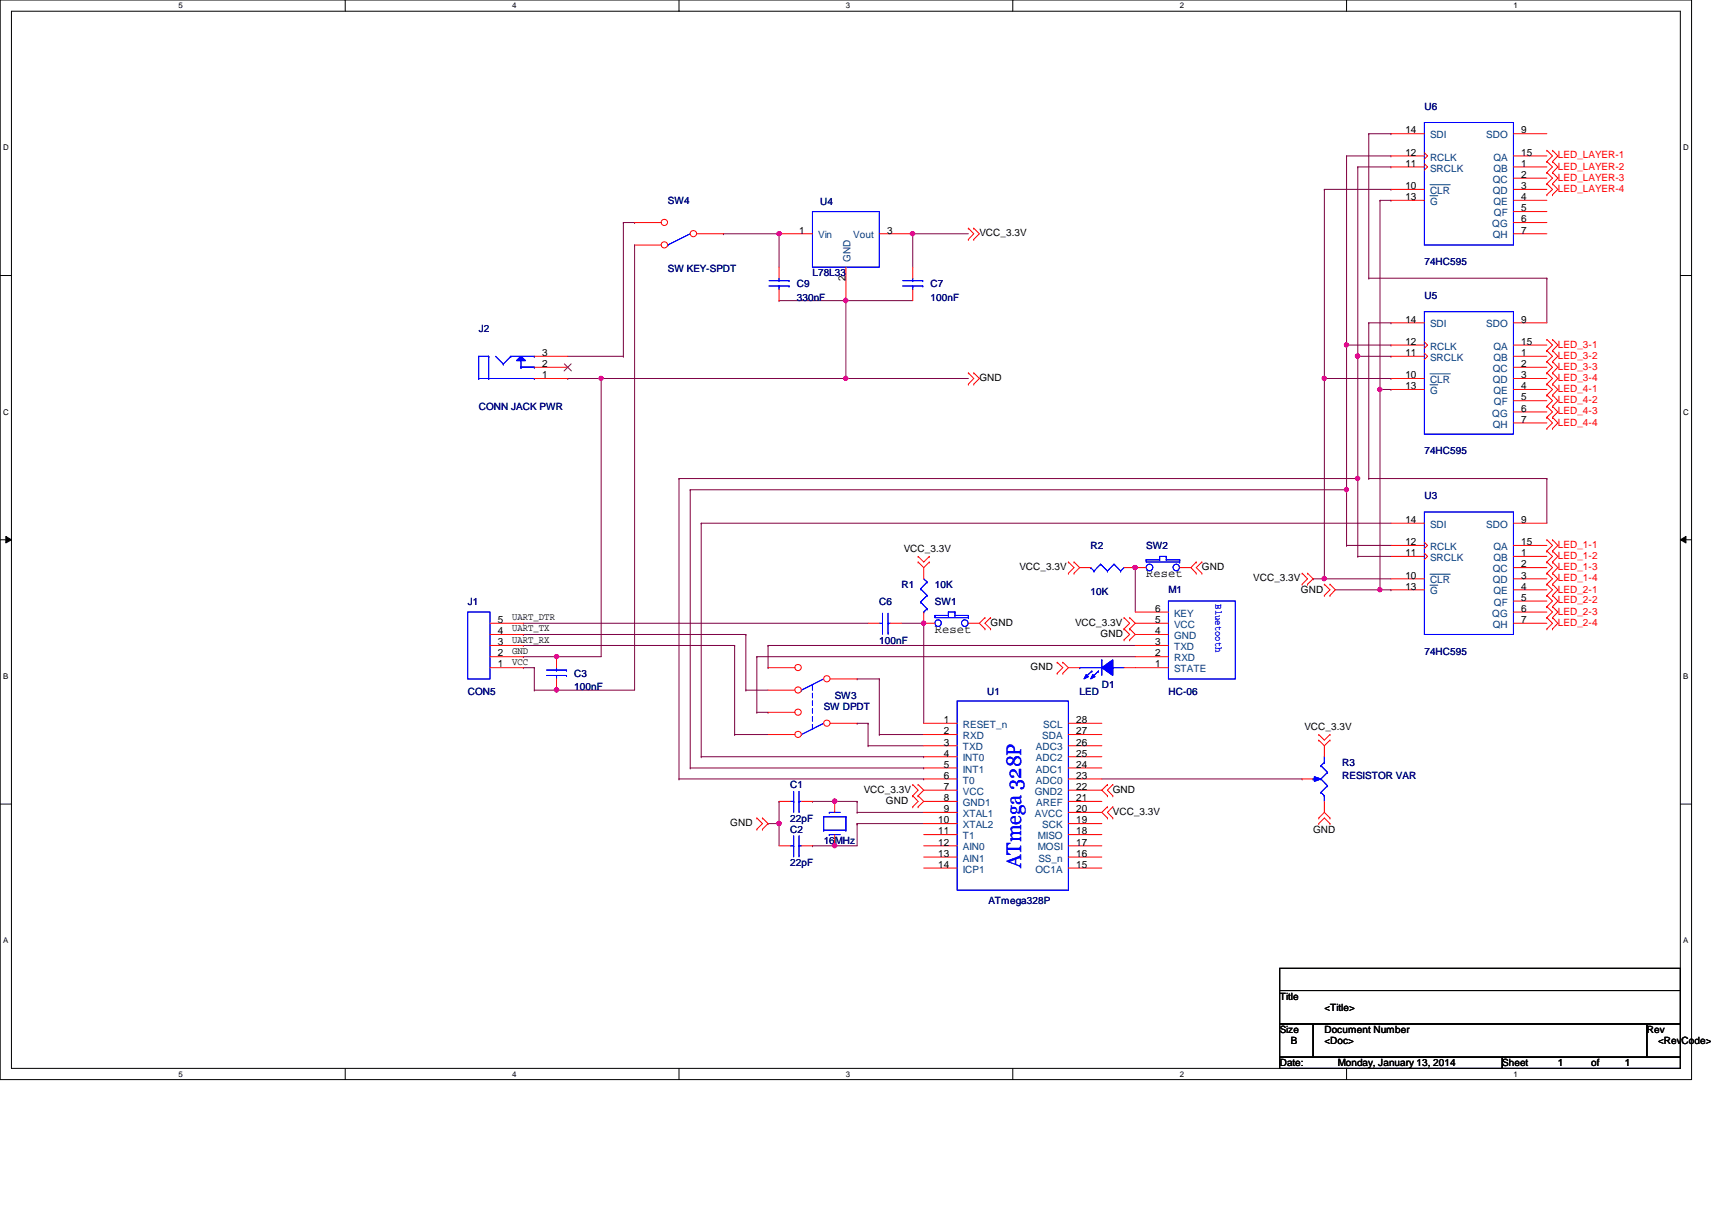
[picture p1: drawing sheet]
<svg xmlns="http://www.w3.org/2000/svg" width="297mm" height="210mm" viewBox="0 0 297 210" stroke-linecap="round" stroke-linejoin="round" font-family="sans-serif">
<path d="M0 0h293.5v187.3h-293.5zM2 1.9h289.5v183.4h-289.5z" fill="none" stroke="#000" stroke-width=".17"/>
<g fill="#fff">
<path d="M30.9 .2h.8v1.5h-.8z"/>
<path d="M30.9 185.5h.8v1.6h-.8z"/>
</g>
<path d="M59.9 0v1.9M59.9 185.3v2" fill="none" stroke="#000" stroke-width=".17"/>
<g fill="#fff">
<path d="M88.9 .2h.7v1.5h-.7z"/>
<path d="M88.9 185.5h.7v1.6h-.7z"/>
</g>
<path d="M117.8 0v1.9M117.8 185.3v2" fill="none" stroke="#000" stroke-width=".17"/>
<g fill="#fff">
<path d="M146.8 .2h.7v1.5h-.7z"/>
<path d="M146.8 185.5h.7v1.6h-.7z"/>
</g>
<path d="M175.7 0v1.9M175.7 185.3v2" fill="none" stroke="#000" stroke-width=".17"/>
<g fill="#fff">
<path d="M204.7 .2h.7v1.5h-.7z"/>
<path d="M204.7 185.5h.7v1.6h-.7z"/>
</g>
<path d="M233.6 0v1.9M233.6 185.3v2" fill="none" stroke="#000" stroke-width=".17"/>
<g fill="#fff">
<path d="M262.6 .2h.8v1.5h-.8z"/>
<path d="M262.6 185.5h.8v1.6h-.8z"/>
<path d="M.5 24.8h1v1.6h-1z"/>
<path d="M292.1 24.8h.9v1.6h-.9z"/>
<path d="M.5 70.7h1v1.5h-1z"/>
<path d="M292.1 70.7h.9v1.5h-.9z"/>
</g>
<path d="M0 47.8h2M291.5 47.8h2" fill="none" stroke="#000" stroke-width=".17"/>
<g fill="#fff">
<path d="M.5 116.5h.9v1.6h-.9z"/>
<path d="M292.1 116.5h.8v1.6h-.8z"/>
</g>
<path d="M0 93.6h2M1 93l1 .6-1 .6zM291.5 93.6l1-.6v1.2zM291.5 93.6h2" fill="none" stroke="#000" stroke-width=".17"/>
<path d="M1 93l1 .6-1 .6zM291.5 93.6l1-.6v1.2z" fill="#000"/>
<g fill="#fff">
<path d="M.5 162.4h.9v1.5h-.9z"/>
<path d="M292.1 162.4h.8v1.5h-.8z"/>
</g>
<path d="M0 139.5h2M291.5 139.5h2" fill="none" stroke="#000" stroke-width=".17"/>
<path d="M148.7 139h.1M148.7 139v1.9M135.2 142.9h.1M135.2 142.9v3.8M148.7 140.9h.1M148.7 140.9h11.6" fill="none" stroke="#800040" stroke-width=".17"/>
<circle cx="135.2" cy="142.8" r=".37" fill="#f0f"/>
<circle cx="135.2" cy="142.8" r=".37" fill="none" stroke="#f0f" stroke-width=".17"/>
<path d="M144.8 146.7h.1M144.8 146.7h3.9" fill="none" stroke="#800040" stroke-width=".17"/>
<circle cx="144.8" cy="146.7" r=".37" fill="#f0f"/>
<circle cx="144.8" cy="146.7" r=".37" fill="none" stroke="#f0f" stroke-width=".17"/>
<path d="M144.8 139h.1M144.8 139h3.9M133.3 142.9h.1M133.3 142.9h1.9M141 146.7h.1M141 146.7h3.8M148.7 142.9h.1M148.7 142.9h11.6M148.7 142.9v3.8" fill="none" stroke="#800040" stroke-width=".17"/>
<circle cx="144.8" cy="139" r=".38" fill="#f0f"/>
<circle cx="144.8" cy="139" r=".38" fill="none" stroke="#f0f" stroke-width=".17"/>
<path d="M125.5 40.6h.1M125.5 40.6h9.7M160.3 108.1h.1M160.3 108.1v17.4M135.2 139h.1M135.2 139v3.9M141 139h.1M141 139h3.8" fill="none" stroke="#800040" stroke-width=".17"/>
<circle cx="160.2" cy="108.1" r=".37" fill="#f0f"/>
<circle cx="160.2" cy="108.1" r=".37" fill="none" stroke="#f0f" stroke-width=".17"/>
<path d="M146.8 65.7h.1M146.8 65.7h21.2" fill="none" stroke="#800040" stroke-width=".17"/>
<circle cx="146.7" cy="65.6" r=".37" fill="#f0f"/>
<circle cx="146.7" cy="65.6" r=".37" fill="none" stroke="#f0f" stroke-width=".17"/>
<path d="M104.3 65.7h.1M104.3 65.7v48.2" fill="none" stroke="#800040" stroke-width=".17"/>
<circle cx="104.3" cy="65.6" r=".37" fill="#f0f"/>
<circle cx="104.3" cy="65.6" r=".37" fill="none" stroke="#f0f" stroke-width=".17"/>
<path d="M90.8 115.8h.1M90.8 115.8h1.9M92.7 115.8h.1M92.7 115.8v3.9M96.6 113.9h.1M96.6 113.9h7.7" fill="none" stroke="#800040" stroke-width=".17"/>
<circle cx="96.6" cy="113.9" r=".37" fill="#f0f"/>
<circle cx="96.6" cy="113.9" r=".37" fill="none" stroke="#f0f" stroke-width=".17"/>
<path d="M135.2 40.6h.1M135.2 40.6v5.8M92.7 119.7h.1M92.7 119.7h3.9M150.6 129.4h.1M150.6 129.4h9.7M152.6 127.4h.1M152.6 127.4h7.7" fill="none" stroke="#800040" stroke-width=".17"/>
<circle cx="135.2" cy="40.5" r=".37" fill="#f0f"/>
<circle cx="135.2" cy="40.5" r=".37" fill="none" stroke="#f0f" stroke-width=".17"/>
<path d="M146.8 52.2h.1M146.8 52.2h11.6" fill="none" stroke="#800040" stroke-width=".17"/>
<circle cx="146.7" cy="52.1" r=".38" fill="#f0f"/>
<circle cx="146.7" cy="52.1" r=".38" fill="none" stroke="#f0f" stroke-width=".17"/>
<path d="M158.4 40.6h.1M158.4 40.6v5.8" fill="none" stroke="#800040" stroke-width=".17"/>
<circle cx="158.3" cy="40.5" r=".37" fill="#f0f"/>
<circle cx="158.3" cy="40.5" r=".37" fill="none" stroke="#f0f" stroke-width=".17"/>
<g fill="none" stroke="#800040" stroke-width=".17">
<path d="M110.1 42.5h.1M110.1 42.5v77.2h-13.5M135.2 52.2h.1M135.2 52.2h11.6v13.5M158.4 40.6h.1M158.4 40.6h9.6M98.5 65.7h.1M98.5 65.7h48.3M104.3 65.7h.1M146.8 65.7h.1M90.8 113.9h.1M90.8 112h.1"/>
<path d="M90.8 110.1h.1M90.8 108.1h.1M90.8 113.9h5.8M90.8 112h36.7M90.8 110.1h38.6M90.8 108.1h59.8M96.6 119.7h.1M156.4 108.1h3.9M160.3 108.1h.1"/>
</g>
<circle cx="96.6" cy="119.7" r=".38" fill="#f0f"/>
<circle cx="96.6" cy="119.7" r=".38" fill="none" stroke="#f0f" stroke-width=".17"/>
<path d="M235.6 83h.1M235.6 83v13.5" fill="none" stroke="#800040" stroke-width=".17"/>
<circle cx="235.5" cy="83" r=".37" fill="#f0f"/>
<circle cx="235.5" cy="83" r=".37" fill="none" stroke="#f0f" stroke-width=".17"/>
<g fill="none" stroke="#800040" stroke-width=".17">
<path d="M233.6 27.1h.1M233.6 27.1v32.8h7.7M233.6 27.1h7.7M235.6 29h.1M235.6 29v32.8h5.7M235.6 29h5.7M237.5 23.2h.1M237.5 23.2v25.1M237.5 23.2h3.8M241.3 29h.1M241.3 27.1h.1M241.3 23.2h.1"/>
<path d="M237.5 56h.1M237.5 48.3h.1M237.5 56v27M237.5 56h3.8M237.5 48.3h30.9M241.3 59.9h.1M241.3 56h.1M268.4 48.3h.1M268.4 48.3v7.7M241.3 61.8h.1M119.8 85h.1M119.8 85h113.8"/>
<path d="M233.6 85h.1M233.6 85v9.6M237.5 83h.1M237.5 83h30.9M268.4 83h.1M268.4 83v7.8M231.7 102.3h7.7M239.4 102.3h.1"/>
</g>
<circle cx="233.6" cy="84.9" r=".37" fill="#f0f"/>
<circle cx="233.6" cy="84.9" r=".37" fill="none" stroke="#f0f" stroke-width=".17"/>
<path d="M233.6 59.9h.1M233.6 59.9v25.1" fill="none" stroke="#800040" stroke-width=".17"/>
<circle cx="233.6" cy="59.8" r=".37" fill="#f0f"/>
<circle cx="233.6" cy="59.8" r=".37" fill="none" stroke="#f0f" stroke-width=".17"/>
<path d="M239.4 67.6h.1M239.4 67.6v34.7" fill="none" stroke="#800040" stroke-width=".17"/>
<circle cx="239.4" cy="102.3" r=".37" fill="#f0f"/>
<circle cx="239.4" cy="102.3" r=".37" fill="none" stroke="#f0f" stroke-width=".17"/>
<circle cx="239.4" cy="67.6" r=".38" fill="#f0f"/>
<circle cx="239.4" cy="67.6" r=".38" fill="none" stroke="#f0f" stroke-width=".17"/>
<path d="M239.4 34.8h.1M239.4 34.8v32.8h1.9M239.4 34.8h1.9M241.3 34.8h.1M235.6 61.8h.1M235.6 61.8v21.2h-117.8M241.3 67.6h.1M117.8 83h.1M239.4 102.3h1.9M241.3 102.3h.1" fill="none" stroke="#800040" stroke-width=".17"/>
<circle cx="235.5" cy="61.8" r=".38" fill="#f0f"/>
<circle cx="235.5" cy="61.8" r=".38" fill="none" stroke="#f0f" stroke-width=".17"/>
<path d="M229.8 65.7h.1M229.8 65.7v34.7M229.8 100.4h.1M229.8 100.4h11.5" fill="none" stroke="#800040" stroke-width=".17"/>
<circle cx="229.7" cy="100.4" r=".38" fill="#f0f"/>
<circle cx="229.7" cy="100.4" r=".38" fill="none" stroke="#f0f" stroke-width=".17"/>
<circle cx="229.8" cy="65.6" r=".37" fill="#f0f"/>
<circle cx="229.8" cy="65.6" r=".37" fill="none" stroke="#f0f" stroke-width=".17"/>
<g fill="none" stroke="#800040" stroke-width=".17">
<path d="M229.8 32.9h.1M229.8 32.9v32.8h11.5M229.8 32.9h11.5M241.3 32.9h.1M241.3 65.7h.1M121.7 90.8h.1M121.7 90.8h119.6M197 98.5h.1M197 98.5v7.7M233.6 94.6h.1M233.6 94.6h7.7M235.6 96.5h.1"/>
<path d="M235.6 96.5h5.7M227.8 100.4h.1M227.8 100.4h2"/>
</g>
<circle cx="196.9" cy="98.4" r=".37" fill="#f0f"/>
<circle cx="196.9" cy="98.4" r=".37" fill="none" stroke="#f0f" stroke-width=".17"/>
<g fill="none" stroke="#800040" stroke-width=".17">
<path d="M108.2 38.6h.1M108.2 38.6v23.2M108.2 38.6h1.9M110.1 38.6h.1M98.5 61.8h9.7M108.2 61.8h.1M117.8 83v52.1M119.8 85v48.2M121.7 90.8v40.5M127.5 112h.1M127.5 112v15.4M129.4 110.1h.1"/>
<path d="M129.4 119.7h.1M129.4 110.1v9.6M129.4 119.7h3.9M131.3 113.9h.1M131.3 113.9h65.7M131.3 113.9v9.7M133.3 112h.1M133.3 115.8h.1M133.3 112h63.7M133.3 112v3.8M148.7 117.8h.1M148.7 117.8h3.9"/>
<path d="M152.6 117.8h.1M152.6 117.8v9.6M117.8 135.1h.1M117.8 135.1h42.5M119.8 133.2h.1M119.8 133.2h40.5M121.7 131.3h.1M121.7 131.3h38.6M127.5 127.4h.1M127.5 127.4h5.8M131.3 123.6h.1M131.3 123.6h2"/>
<path d="M133.3 123.6h.1M148.7 125.5h.1M148.7 125.5h1.9M150.6 125.5h.1M150.6 125.5v3.9M160.3 131.3h.1M160.3 133.2h.1M160.3 135.1h.1M191.2 135.1h34.7M225.9 135.1h.1"/>
</g>
<g fill="none" stroke="#f00" stroke-width=".17">
<path d="M168 39.6h.1M168 39.6l.9 1-.9 .9M168.9 39.6h.1M168.9 39.6l1 1-1 .9M268.4 33.8h.1M268.4 31.9h.1M268.4 29.9h.1M268.4 28h.1M268.4 26.1h.1M268.4 31.9l1 1-1 .9M268.4 29.9l1 1-1 1M268.4 28l1 1-1 .9"/>
<path d="M268.4 26.1l1 1-1 .9M269.4 33.8h.1M269.4 31.9h.1M269.4 29.9h.1M269.4 28h.1M269.4 26.1h.1M269.4 31.9l.9 1-.9 .9M269.4 29.9l.9 1-.9 1M269.4 28l.9 1-.9 .9M269.4 26.1l.9 1-.9 .9M158.4 46.4v1.9M158.4 50.2v2"/>
<path d="M168 41.5h.1M168.9 41.5h.1M241.3 56h5.8M241.3 59.9h5.8M247.1 59.3l.6 .6-.6 .5M262.6 56h5.8M262.6 59.9h5.8M268.4 58.9h.1M268.4 58.9l1 1-1 .9M269.4 58.9h.1M269.4 58.9l.9 1-.9 .9M168 66.6h.1"/>
<path d="M168 64.7h.1M168 64.7l.9 1-.9 .9M168.9 66.6h.1M168.9 64.7h.1M168.9 64.7l1 1-1 .9M241.3 65.7h5.8M241.3 67.6h5.8M241.3 61.8h5.8M247.1 61.3l.6 .5-.6 .6M262.6 65.7h5.8M262.6 67.6h5.8M262.6 61.8h5.8"/>
<path d="M262.6 63.7h5.8M262.6 69.5h5.8M262.6 71.5h5.8M262.6 73.4h5.8M268.4 74.3h.1M268.4 72.4h.1M268.4 70.5h.1M268.4 68.5h.1M268.4 66.6h.1M268.4 64.7h.1M268.4 62.7h.1M268.4 60.8h.1"/>
<path d="M268.4 62.7l1 1-1 1M268.4 72.4l1 1-1 .9M268.4 70.5l1 1-1 .9M268.4 68.5l1 1-1 1M268.4 66.6l1 1-1 .9M268.4 64.7l1 1-1 .9M268.4 60.8l1 1-1 .9M269.4 74.3h.1M269.4 72.4h.1M269.4 70.5h.1M269.4 68.5h.1M269.4 66.6h.1"/>
<path d="M269.4 64.7h.1M269.4 62.7h.1M269.4 60.8h.1M269.4 72.4l.9 1-.9 .9M269.4 70.5l.9 1-.9 .9M269.4 68.5l.9 1-.9 1M269.4 66.6l.9 1-.9 .9M269.4 64.7l.9 1-.9 .9M269.4 62.7l.9 1-.9 1M269.4 60.8l.9 1-.9 .9M159.3 97.5h.1M159.3 96.5h.1"/>
<path d="M159.3 97.5l1 1 .9-1M159.3 96.5l1 1 .9-1M161.2 97.5h.1M161.2 96.5h.1M185.4 97.5h.1M185.4 99.4h.1M185.4 97.5l.9 1-.9 .9M186.3 99.4h.1M186.3 97.5h.1M186.3 97.5l1 1-1 .9M207.6 97.5h.1M207.6 99.4h.1"/>
<path d="M207.6 97.5l-1 1 1 .9M208.5 99.4h.1M208.5 97.5h.1M208.5 97.5l-.9 1 .9 .9M225.9 99.4h.1M225.9 99.4l1 1-1 .9M226.9 99.4h.1M226.9 99.4l.9 1-.9 .9M241.3 90.8h5.8M241.3 96.5h5.8M241.3 94.6h5.8M247.1 96l.6 .5-.6 .6"/>
<path d="M247.1 94.1l.6 .5-.6 .6M262.6 90.8h5.8M262.6 96.5h5.8M262.6 94.6h5.8M262.6 98.5h5.8M268.4 95.6h.1M268.4 93.6h.1M268.4 97.5h.1M268.4 99.4h.1M268.4 93.6l1 1-1 1M268.4 95.6l1 .9-1 1M268.4 97.5l1 1-1 .9"/>
<path d="M268.4 99.4l1 1-1 .9M269.4 95.6h.1M269.4 93.6h.1M269.4 97.5h.1M269.4 99.4h.1M269.4 93.6l.9 1-.9 1M269.4 95.6l.9 .9-.9 1M269.4 97.5l.9 1-.9 .9M269.4 99.4l.9 1-.9 .9M160.3 108.1h1.9M168 108.1h1.9M169.9 108.1l1 1"/>
<path d="M170.9 107.1h.1M170.9 109.1h.1M170.9 107.1l-1 1M171.9 109.1h.1M171.9 107.1h.1M171.9 107.1l-1 1 1 1M183.4 114.9h.1M183.4 116.8h.1M183.4 114.9l1 .9-1 1M184.4 116.8h.1M184.4 114.9h.1M184.4 114.9l1 .9-1 1"/>
<path d="M195 109.1h.1M195 111h.1M195 107.1h.1M195 109.1l1 1-1 .9M195 107.1l1 1-1 1M196 111h.1M196 109.1h.1M196 107.1h.1M196 109.1l1 1-1 .9M196 107.1l1 1-1 1M225.9 101.3h.1M226.9 101.3h.1"/>
<path d="M229.8 101.3h.1M229.8 103.3h.1M229.8 101.3l1 1-1 1M230.8 103.3h.1M230.8 101.3h.1M230.8 101.3l.9 1-.9 1M241.3 100.4h5.8M241.3 102.3h5.8M262.6 100.4h5.8M262.6 102.3h5.8M262.6 104.3h5.8M262.6 106.2h5.8"/>
<path d="M262.6 108.1h5.8M268.4 101.3h.1M268.4 103.3h.1M268.4 105.2h.1M268.4 107.1h.1M268.4 109.1h.1M268.4 101.3l1 1-1 1M268.4 103.3l1 1-1 .9M268.4 105.2l1 1-1 .9M268.4 107.1l1 1-1 1M269.4 101.3h.1M269.4 103.3h.1"/>
<path d="M269.4 105.2h.1M269.4 107.1h.1M269.4 109.1h.1M269.4 101.3l.9 1-.9 1M269.4 103.3l.9 1-.9 .9M269.4 105.2l.9 1-.9 .9M269.4 107.1l.9 1-.9 1M158.4 138h.1M158.4 140h.1M158.4 136.1h.1M158.4 138l.9 1-.9 1M158.4 136.1l.9 1-.9 .9"/>
<path d="M159.3 140h.1M159.3 138h.1M159.3 136.1h.1M159.3 138l1 1-1 1M159.3 136.1l1 1-1 .9M192.1 136.1h.1M192.1 138h.1M192.1 140h.1M192.1 136.1l-.9 1 .9 .9M192.1 140l-.9 .9 .9 1M193.1 138h.1M193.1 136.1h.1"/>
<path d="M193.1 140h.1M193.1 136.1l-1 1 1 .9M193.1 140l-1 .9 1 1M228.8 128.4h.1M228.8 127.4h.1M228.8 128.4l1 1 1-1M228.8 127.4l1 1 1-1M230.8 128.4h.1M230.8 127.4h.1M131.3 141.9h.1M131.3 143.8h.1M131.3 141.9l1 1-1 .9"/>
<path d="M132.3 143.8h.1M132.3 141.9h.1M132.3 141.9l1 1-1 .9M192.1 141.9h.1M193.1 141.9h.1M228.8 141.9h.1M228.8 142.9h.1M228.8 141.9l1-1 1 1M228.8 142.9l1-1 1 1M230.8 141.9h.1M230.8 142.9h.1"/>
</g>
<path d="M222 168h69.5v3.8h-69.5zM222 171.8h69.5v5.8h-69.5zM222 177.6h5.8v5.8h-5.8zM227.8 177.6h57.9v5.8h-57.9zM285.7 177.6h5.8v5.8h-5.8zM222 183.4h38.6v1.9h-38.6zM260.6 183.4h30.9v1.9h-30.9z" fill="none" stroke="#000" stroke-width=".17"/>
<g fill="none" stroke="#00f" stroke-width=".17">
<path d="M156.6 49.6h3.5M156.6 48.7h3.5M158.4 48.7h.1M158.4 49.6h.1M158.4 48.3v.4M158.4 49.6v.6M160.1 49.6h.1M160.1 48.7h.1M247.1 54.1h15.5v21.2h-15.5zM247.1 88.8h15.5v21.3h-15.5zM162.2 106.8h.1M162.2 106.8v.3h5.8"/>
<path d="M162.2 106.8h2.3M164.5 106.2h.1M164.5 106.8h.1M164.5 106.2h1.2M164.5 106.2v.6M165.7 106.8h.1M165.7 106.2h.1M165.7 106.8h2.3M165.7 106.2v.6M168 107.1h.1M168 106.8h.1M168 106.8v.3"/>
<path d="M187.3 115.8h.1M187.3 115.8h3.9M191.2 114.5h.1M191.2 114.5v2.7M193.1 115.8h.1M193.1 115.8h1.9"/>
<circle cx="162.8" cy="108.1" r=".56"/>
<circle cx="167.4" cy="108.1" r=".57"/>
</g>
<path d="M248.1 64.9h3.5M248.1 66.8h1.4M248.1 99.6h3.5M248.1 101.5h1.4" fill="none" stroke="#004080" stroke-width=".17"/>
<path d="M191.2 115.8l1.9-1.3v2.7z" fill-rule="evenodd" fill="#00f"/>
<path d="M191.2 115.8l1.9-1.3v2.7z" fill="none" stroke="#00f" stroke-width=".17"/>
<path d="M188.5 117l.3 .4-.7 .4z" fill-rule="evenodd" fill="#00f"/>
<path d="M188.5 117l.3 .4-.7 .4z" fill="none" stroke="#00f" stroke-width=".17"/>
<path d="M189.6 117l.4 .4-.8 .4z" fill-rule="evenodd" fill="#00f"/>
<path d="M187.3 115.8h.1M187.3 115.8h3.9M189.4 116.4h.1M189.4 116.4l-1.1 1.2M189.6 117l.4 .4-.8 .4zM190.6 116.4h.1M190.6 116.4l-1.2 1.2M191.2 114.5h.1M191.2 114.5v2.7M193.1 115.8h.1M193.1 115.8h1.9" fill="none" stroke="#00f" stroke-width=".17"/>
<path d="M191.2 115.8l1.9-1.3v2.7z" fill-rule="evenodd" fill="#00f"/>
<path d="M191.2 115.8l1.9-1.3v2.7z" fill="none" stroke="#00f" stroke-width=".17"/>
<path d="M188.5 117l.3 .4-.7 .4z" fill-rule="evenodd" fill="#00f"/>
<path d="M188.5 117l.3 .4-.7 .4z" fill="none" stroke="#00f" stroke-width=".17"/>
<path d="M189.6 117l.4 .4-.8 .4z" fill-rule="evenodd" fill="#00f"/>
<g fill="none" stroke="#00f" stroke-width=".17">
<path d="M189.2 98.5h.1M189.2 98.5l.6 .6M189.8 99.1h.1M191 97.9h.1M191 97.9l1.1 1.2M191 97.9l-1.2 1.2M192.1 99.1h.1M193.3 97.9h.1M193.3 97.9l1.1 1.2M193.3 97.9l-1.2 1.2M194.4 99.1h.1M195 98.5l-.6 .6"/>
<path d="M139.1 119.7h.1M141 118.9h.1M141 118.9v.8M142.9 117.8l-3.8 1.9M189.4 116.4h.1M189.4 116.4l-1.1 1.2M189.6 117l.4 .4-.8 .4zM190.6 116.4h.1M190.6 116.4l-1.2 1.2M139.1 127.4h.1M141 125.7h.1M141 124.3h.1"/>
<path d="M141 123h.1M141 121.6h.1M141 120.3h.1M141 120.3v.8M141 121.6v.8M141 123v.7M141 124.3v.8M141 125.7v.7M142.9 125.5l-3.8 1.9"/>
</g>
<path d="M187.3 98.5h1.9M195 98.5h2M185.4 115.8h1.9M195 115.8h2" fill="none" stroke="#f00" stroke-width=".17"/>
<circle cx="143.5" cy="125.4" r=".55" fill="#fff"/>
<g fill="none" stroke="#f00" stroke-width=".17">
<path d="M144.1 125.5h4.6"/>
<circle cx="143.5" cy="125.4" r=".55"/>
</g>
<circle cx="138.5" cy="127.4" r=".55" fill="#fff"/>
<g fill="none" stroke="#f00" stroke-width=".17">
<path d="M133.3 127.4h4.6"/>
<circle cx="138.5" cy="127.4" r=".55"/>
</g>
<circle cx="138.5" cy="123.5" r=".55" fill="#fff"/>
<g fill="none" stroke="#f00" stroke-width=".17">
<path d="M133.3 123.6h4.6"/>
<circle cx="138.5" cy="123.5" r=".55"/>
</g>
<circle cx="143.5" cy="117.7" r=".55" fill="#fff"/>
<g fill="none" stroke="#f00" stroke-width=".17">
<path d="M144.1 117.8h4.6"/>
<circle cx="143.5" cy="117.7" r=".55"/>
</g>
<circle cx="138.5" cy="119.7" r=".55" fill="#fff"/>
<g fill="none" stroke="#f00" stroke-width=".17">
<path d="M133.3 119.7h4.6"/>
<circle cx="138.5" cy="119.7" r=".55"/>
</g>
<circle cx="138.5" cy="115.8" r=".55" fill="#fff"/>
<g fill="none" stroke="#f00" stroke-width=".17">
<path d="M241.3 23.2h5.8M241.3 32.9h5.8M241.3 34.8h5.8M241.3 29h5.8M241.3 27.1h5.8M247.1 28.4l.6 .6-.6 .5M247.1 26.5l.6 .6-.6 .5M262.6 23.2h5.8M262.6 32.9h5.8M262.6 34.8h5.8M262.6 29h5.8M262.6 27.1h5.8"/>
<path d="M262.6 30.9h5.8M262.6 36.7h5.8M262.6 38.6h5.8M262.6 40.6h5.8M133.3 115.8h4.6"/>
<circle cx="138.5" cy="115.8" r=".55"/>
</g>
<path d="M247.1 21.3h15.5v21.2h-15.5zM115.9 42.5h.1M119.8 40.6l-3.9 1.9" fill="none" stroke="#00f" stroke-width=".17"/>
<path d="M248.1 32h3.5M248.1 34h1.4" fill="none" stroke="#004080" stroke-width=".17"/>
<circle cx="120.3" cy="40.5" r=".55" fill="#fff"/>
<g fill="none" stroke="#f00" stroke-width=".17">
<path d="M120.9 40.6h4.6"/>
<circle cx="120.3" cy="40.5" r=".55"/>
</g>
<circle cx="115.3" cy="42.5" r=".55" fill="#fff"/>
<g fill="none" stroke="#f00" stroke-width=".17">
<path d="M110.1 42.5h4.6"/>
<circle cx="115.3" cy="42.5" r=".55"/>
</g>
<circle cx="115.3" cy="38.6" r=".55" fill="#fff"/>
<g fill="none" stroke="#f00" stroke-width=".17">
<path d="M110.1 38.6h4.6"/>
<circle cx="115.3" cy="38.6" r=".55"/>
</g>
<path d="M89.6 62.6l.8-.8 .8 .8z" fill="#00f"/>
<g fill="none" stroke="#00f" stroke-width=".17">
<path d="M83.1 65.7h.1M83.1 61.8h.1M83.1 61.8h1.7M83.1 65.7h9.6M83.1 61.8v3.9M84.8 61.8h.1M84.8 65.7h.1M84.8 61.8v3.9M86 61.8l1.3 1.4M87.3 63.2h.1M88.6 61.8h.1M88.6 61.8h4.1"/>
<path d="M88.6 61.8l-1.3 1.4M89.6 62.6l.8-.8 .8 .8zM90.4 63.7h.1M90.4 63.7h2.3M90.4 62.6v1.1M92.7 61.8h.1M92.7 63.7h.1M92.7 65.7h.1"/>
</g>
<path d="M89.6 62.6l.8-.8 .8 .8z" fill="#00f"/>
<g fill="none" stroke="#00f" stroke-width=".17">
<path d="M141 36.7h11.6v9.7h-11.6zM133.4 49.6h3.5M133.4 48.7h3.5M135.2 48.7h.1M135.2 49.6h.1M135.2 48.3v.4M135.2 49.6v.6M136.9 49.6h.1M136.9 48.7h.1M83.1 65.7h.1M83.1 61.8h.1M83.1 61.8h1.7"/>
<path d="M83.1 65.7h9.6M83.1 61.8v3.9M84.8 61.8h.1M84.8 65.7h.1M84.8 61.8v3.9M86 61.8l1.3 1.4M87.3 63.2h.1M88.6 61.8h.1M88.6 61.8h4.1M88.6 61.8l-1.3 1.4M89.6 62.6l.8-.8 .8 .8zM90.4 63.7h.1"/>
<path d="M90.4 63.7h2.3M90.4 62.6v1.1M92.7 61.8h.1M92.7 63.7h.1M92.7 65.7h.1M198.9 97.1h.1M198.9 97.1v.4h5.8M198.9 97.1h2.3M201.2 96.5h.1M201.2 97.1h.1M201.2 96.5h1.1M201.2 96.5v.6"/>
<path d="M202.3 97.1h.1M202.3 96.5h.1M202.3 97.1h2.4M202.3 96.5v.6M204.7 97.5h.1M204.7 97.1h.1M204.7 97.1v.4M81.1 106.2h3.9v11.6h-3.9zM152.6 108.1h.5M153.1 109.9h.1M153.1 108.1h.1M153.1 106.4v3.5"/>
<path d="M154.1 108.1h.1M154.1 109.9h.1M154.1 108.1h.4M154.1 106.4v3.5M202.7 104.3h11.6v13.5h-11.6zM137.1 139h.6M137.7 139h.1M137.7 137.3v3.5M138.6 139h.1M138.6 139h.5M138.6 137.3v3.5M166.1 121.6h19.3v32.8h-19.3z"/>
<path d="M137.7 140.8h.1M138.6 140.8h.1M142.9 141.7h.1M142.9 144h.1M142.9 141.7h3.9M142.9 141.7v2.3M142.9 144h3.9M143.9 140.9h.1M143.9 144.8h.1M143.9 140.9h1.9M143.9 144.8h1.9M146.8 144h.1"/>
<path d="M146.8 141.7h.1M146.8 141.7v2.3"/>
<circle cx="199.4" cy="98.4" r=".57"/>
<circle cx="204.1" cy="98.4" r=".56"/>
</g>
<g fill="none" stroke="#f00" stroke-width=".17">
<path d="M135.2 46.4v1.9M135.2 50.2v2M135.2 40.6h5.8M146.8 46.4v5.8M152.6 40.6h5.8M92.7 61.8h5.8M92.7 63.7h5.8M92.7 65.7h5.8M197 98.5h1.9M204.7 98.5h1.9M85 108.1h5.8M85 115.8h5.8"/>
<path d="M85 113.9h5.8M85 112h5.8M85 110.1h5.8M150.6 108.1h2M154.5 108.1h1.9M197 108.1h5.7M197 115.8h5.7M197 113.9h5.7M197 112h5.7M197 110.1h5.7M197 106.2h5.7M135.2 139h1.9"/>
<path d="M139.1 139h1.9M144.8 139v1.9M160.3 125.5h5.8M160.3 127.4h5.8M160.3 129.4h5.8M160.3 131.3h5.8M160.3 133.2h5.8M160.3 135.1h5.8M160.3 137.1h5.8M160.3 139h5.8M185.4 125.5h5.8M185.4 127.4h5.8"/>
<path d="M185.4 129.4h5.8M185.4 131.3h5.8M185.4 133.2h5.8M185.4 135.1h5.8M185.4 137.1h5.8M185.4 139h5.8M144.8 144.8v1.9M160.3 140.9h5.8M160.3 142.9h5.8M160.3 144.8h5.8M160.3 146.7h5.8M160.3 148.7h5.8"/>
<path d="M160.3 150.6h5.8M185.4 140.9h5.8M185.4 142.9h5.8M185.4 144.8h5.8M185.4 146.7h5.8M185.4 148.7h5.8M185.4 150.6h5.8"/>
</g>
<path d="M97.9 63.1l1.2 1.2M99.1 63.1l-1.2 1.2" fill="none" stroke="#804000" stroke-width=".17"/>
<path d="M228 134.7l1.2 .4-1.2 .5z" fill="#00f"/>
<g fill="none" stroke="#00f" stroke-width=".17">
<path d="M227.8 135.1h.1M227.8 135.1h.4M228 134.7l1.2 .4-1.2 .5zM229.2 137.5h.1M229.2 135.1h.1M229.2 132.8h.1M229.2 137.5l.6 .5M229.2 135.1l1.1 1.2M229.2 132.8l1.1 1.2M229.8 138h.1M229.8 132.2h.1M229.8 131.3h.1"/>
<path d="M229.8 131.3v.9M229.8 138v1M229.8 132.2l-.6 .6M230.3 136.3h.1M230.3 134h.1M230.3 136.3l-1.1 1.2M230.3 134l-1.1 1.1"/>
</g>
<path d="M228 134.7l1.2 .4-1.2 .5z" fill="#00f"/>
<g fill="none" stroke="#00f" stroke-width=".17">
<path d="M94.8 117.2h3.5M94.8 116.2h3.5M96.6 116.2h.1M96.6 117.2h.1M96.6 115.8v.4M96.6 117.2v.6M98.3 117.2h.1M98.3 116.2h.1M159.7 102.2h.1M159.7 104.4h.1M159.7 102.2l1.2 1.1M159.7 104.4l1.2 1.2"/>
<path d="M160.3 106.2h.1M160.3 100.4l.6 .6M160.9 101h.1M160.9 103.3h.1M160.9 105.6h.1M160.9 101l-1.2 1.2M160.9 103.3l-1.2 1.1M160.9 105.6l-.6 .6M227.8 135.1h.1M227.8 135.1h.4M228 134.7l1.2 .4-1.2 .5zM229.2 137.5h.1"/>
<path d="M229.2 135.1h.1M229.2 132.8h.1M229.2 137.5l.6 .5M229.2 135.1l1.1 1.2M229.2 132.8l1.1 1.2M229.8 138h.1M229.8 132.2h.1M229.8 131.3h.1M229.8 131.3v.9M229.8 138v1M229.8 132.2l-.6 .6M230.3 136.3h.1"/>
<path d="M230.3 134h.1M230.3 136.3l-1.1 1.2M230.3 134l-1.1 1.1M137.1 146.7h.6M137.7 148.5h.1M137.7 146.7h.1M137.7 145v3.5M138.6 146.7h.1M138.6 148.5h.1M138.6 146.7h.5M138.6 145v3.5"/>
</g>
<path d="M160.3 98.5v1.9M96.6 113.9v1.9M96.6 117.8v1.9M160.3 106.2v1.9M225.9 135.1h1.9M229.8 129.4v1.9M229.8 139v1.9M135.2 146.7h1.9M139.1 146.7h1.9" fill="none" stroke="#f00" stroke-width=".17"/>
<circle cx="135.2" cy="142.8" r=".37" fill="#f0f"/>
<circle cx="135.2" cy="142.8" r=".37" fill="none" stroke="#f0f" stroke-width=".17"/>
<circle cx="144.8" cy="146.7" r=".37" fill="#f0f"/>
<circle cx="144.8" cy="146.7" r=".37" fill="none" stroke="#f0f" stroke-width=".17"/>
<circle cx="144.8" cy="139" r=".38" fill="#f0f"/>
<circle cx="144.8" cy="139" r=".38" fill="none" stroke="#f0f" stroke-width=".17"/>
<circle cx="160.2" cy="108.1" r=".37" fill="#f0f"/>
<circle cx="160.2" cy="108.1" r=".37" fill="none" stroke="#f0f" stroke-width=".17"/>
<circle cx="146.7" cy="65.6" r=".37" fill="#f0f"/>
<circle cx="146.7" cy="65.6" r=".37" fill="none" stroke="#f0f" stroke-width=".17"/>
<circle cx="104.3" cy="65.6" r=".37" fill="#f0f"/>
<circle cx="104.3" cy="65.6" r=".37" fill="none" stroke="#f0f" stroke-width=".17"/>
<circle cx="96.6" cy="113.9" r=".37" fill="#f0f"/>
<circle cx="96.6" cy="113.9" r=".37" fill="none" stroke="#f0f" stroke-width=".17"/>
<circle cx="135.2" cy="40.5" r=".37" fill="#f0f"/>
<circle cx="135.2" cy="40.5" r=".37" fill="none" stroke="#f0f" stroke-width=".17"/>
<circle cx="146.7" cy="52.1" r=".38" fill="#f0f"/>
<circle cx="146.7" cy="52.1" r=".38" fill="none" stroke="#f0f" stroke-width=".17"/>
<circle cx="158.3" cy="40.5" r=".37" fill="#f0f"/>
<circle cx="158.3" cy="40.5" r=".37" fill="none" stroke="#f0f" stroke-width=".17"/>
<circle cx="96.6" cy="119.7" r=".38" fill="#f0f"/>
<circle cx="96.6" cy="119.7" r=".38" fill="none" stroke="#f0f" stroke-width=".17"/>
<circle cx="235.5" cy="83" r=".37" fill="#f0f"/>
<circle cx="235.5" cy="83" r=".37" fill="none" stroke="#f0f" stroke-width=".17"/>
<circle cx="233.6" cy="84.9" r=".37" fill="#f0f"/>
<circle cx="233.6" cy="84.9" r=".37" fill="none" stroke="#f0f" stroke-width=".17"/>
<circle cx="233.6" cy="59.8" r=".37" fill="#f0f"/>
<circle cx="233.6" cy="59.8" r=".37" fill="none" stroke="#f0f" stroke-width=".17"/>
<circle cx="239.4" cy="102.3" r=".37" fill="#f0f"/>
<circle cx="239.4" cy="102.3" r=".37" fill="none" stroke="#f0f" stroke-width=".17"/>
<circle cx="239.4" cy="67.6" r=".38" fill="#f0f"/>
<circle cx="239.4" cy="67.6" r=".38" fill="none" stroke="#f0f" stroke-width=".17"/>
<circle cx="235.5" cy="61.8" r=".38" fill="#f0f"/>
<circle cx="235.5" cy="61.8" r=".38" fill="none" stroke="#f0f" stroke-width=".17"/>
<circle cx="229.7" cy="100.4" r=".38" fill="#f0f"/>
<circle cx="229.7" cy="100.4" r=".38" fill="none" stroke="#f0f" stroke-width=".17"/>
<circle cx="229.8" cy="65.6" r=".37" fill="#f0f"/>
<circle cx="229.8" cy="65.6" r=".37" fill="none" stroke="#f0f" stroke-width=".17"/>
<circle cx="196.9" cy="98.4" r=".37" fill="#f0f"/>
<circle cx="196.9" cy="98.4" r=".37" fill="none" stroke="#f0f" stroke-width=".17"/>
<text font-size="3.6" fill="#00f" x="177.2" y="150.6" transform="rotate(-90 177.2 150.6)">ATmega 328P</text>
<g font-size="2.1">
<text x="198.9" y="100.1">Reset</text>
<text x="162.2" y="109.8">Reset</text>
</g>
<g font-size="1.7">
<text x="243.8" y="23.2">14</text>
<text x="263.9" y="23.2">9</text>
<text x="243.8" y="28.9">11</text>
<text x="243.8" y="27">12</text>
<text x="263.9" y="27">15</text>
<text x="263.9" y="28.9">1</text>
<text x="243.8" y="32.8">10</text>
<text x="243.8" y="34.7">13</text>
<text x="263.9" y="30.9">2</text>
<text x="263.9" y="32.8">3</text>
<text x="263.9" y="34.7">4</text>
<text x="138.6" y="40.5">1</text>
<text x="153.9" y="40.5">3</text>
<text x="169.9" y="41">VCC_3.3V</text>
<text x="263.9" y="36.7">5</text>
<text x="263.9" y="38.6">6</text>
<text x="263.9" y="40.5">7</text>
<text x="146.7" y="48.7" transform="rotate(-90 146.7 48.7)">2</text>
<text x="243.8" y="56">14</text>
<text x="243.8" y="59.8">12</text>
<text x="263.9" y="56">9</text>
<text x="263.9" y="59.8">15</text>
<text x="94.1" y="61.8">3</text>
<text x="94.1" y="63.7">2</text>
<text x="94.1" y="65.6">1</text>
<text x="243.8" y="65.6">10</text>
<text x="243.8" y="61.8">11</text>
<text x="263.9" y="61.8">1</text>
<text x="263.9" y="63.7">2</text>
<text x="263.9" y="65.6">3</text>
<text x="169.9" y="66.1">GND</text>
<text x="243.8" y="67.5">13</text>
<text x="263.9" y="67.5">4</text>
<text x="263.9" y="69.5">5</text>
<text x="263.9" y="71.4">6</text>
<text x="263.9" y="73.3">7</text>
<text x="156.8" y="95.8">VCC_3.3V</text>
<text x="243.8" y="90.7">14</text>
<text x="243.8" y="94.6">12</text>
<text x="263.9" y="90.7">9</text>
<text x="263.9" y="94.6">15</text>
<text x="176.9" y="98.9">VCC_3.3V</text>
<text x="208.5" y="98.9">GND</text>
<text x="217.4" y="100.8">VCC_3.3V</text>
<text x="243.8" y="100.4">10</text>
<text x="243.8" y="96.5">11</text>
<text x="263.9" y="96.5">1</text>
<text x="263.9" y="98.4">2</text>
<text x="263.9" y="100.4">3</text>
<text x="88.9" y="107.6">UART_DTR</text>
<text x="200.4" y="106.1">6</text>
<text x="225.7" y="102.8">GND</text>
<text x="243.8" y="102.3">13</text>
<text x="263.9" y="102.3">4</text>
<text x="263.9" y="104.2">5</text>
<text x="263.9" y="106.1">6</text>
<text x="86.4" y="113.9">2</text>
<text x="86.4" y="111.9">3</text>
<text x="86.4" y="110">4</text>
<text x="86.4" y="108.1">5</text>
<text x="88.9" y="109.5">UART_TX</text>
<text x="88.9" y="111.5">UART_RX</text>
<text x="88.9" y="113.4">GND</text>
<text x="171.9" y="108.6">GND</text>
<text x="186.5" y="108.6">VCC_3.3V</text>
<text x="191" y="110.5">GND</text>
<text x="200.4" y="113.9">2</text>
<text x="200.4" y="111.9">3</text>
<text x="200.4" y="110">4</text>
<text x="200.4" y="108.1">5</text>
<text x="263.9" y="108.1">7</text>
<text x="86.4" y="115.8">1</text>
<text x="88.9" y="115.3">VCC</text>
<text x="178.8" y="116.3">GND</text>
<text x="200.4" y="115.8">1</text>
<text x="163.7" y="125.4">1</text>
<text x="186.7" y="125.4">28</text>
<text x="163.7" y="127.4">2</text>
<text x="163.7" y="129.3">3</text>
<text x="163.7" y="131.2">4</text>
<text x="186.7" y="127.4">27</text>
<text x="186.7" y="129.3">26</text>
<text x="186.7" y="131.2">25</text>
<text x="226.3" y="126.7">VCC_3.3V</text>
<text x="149.9" y="137.5">VCC_3.3V</text>
<text x="163.7" y="133.2">5</text>
<text x="163.7" y="135.1">6</text>
<text x="163.7" y="137">7</text>
<text x="186.7" y="133.2">24</text>
<text x="186.7" y="135.1">23</text>
<text x="186.7" y="137">22</text>
<text x="193.1" y="137.5">GND</text>
<text x="126.7" y="143.3">GND</text>
<text x="153.7" y="139.4">GND</text>
<text x="162.8" y="142.8">10</text>
<text x="163.7" y="139">8</text>
<text x="163.7" y="140.9">9</text>
<text x="186.7" y="139">21</text>
<text x="186.7" y="140.9">20</text>
<text x="186.7" y="142.8">19</text>
<text x="193.1" y="141.4">VCC_3.3V</text>
<text x="162.8" y="144.7">11</text>
<text x="162.8" y="146.7">12</text>
<text x="162.8" y="148.6">13</text>
<text x="186.7" y="144.7">18</text>
<text x="186.7" y="146.7">17</text>
<text x="186.7" y="148.6">16</text>
<text x="227.8" y="144.5">GND</text>
<text x="162.8" y="150.5">14</text>
<text x="186.7" y="150.5">15</text>
<text x="222" y="173.4">Title</text>
<text x="222" y="179.2">Size</text>
<text x="229.8" y="179.2">Document Number</text>
<text x="229.8" y="175.3">&lt;Title&gt;</text>
<text x="285.7" y="179.2">Rev</text>
<text x="222" y="185">Date:</text>
<text x="224" y="181.1">B</text>
<text x="229.8" y="181.1">&lt;Doc&gt;</text>
<text x="232.1" y="185">Monday, January 13, 2014</text>
<text x="260.6" y="185">Sheet</text>
<text x="270.3" y="185">1</text>
<text x="276.1" y="185">of</text>
<text x="281.9" y="185">1</text>
<text x="287.7" y="181.1">&lt;RevCode&gt;</text>
</g>
<g font-size="1.7" fill="#000080">
<text x="247.1" y="19">U6</text>
<text x="115.9" y="35.4">SW4</text>
<text x="142.3" y="35.6">U4</text>
<text x="115.9" y="47.2">SW KEY-SPDT</text>
<text x="141" y="48">L78L33</text>
<text x="247.1" y="46">74HC595</text>
<text x="138.3" y="49.9">C9</text>
<text x="138.3" y="52.2">330nF</text>
<text x="161.5" y="49.9">C7</text>
<text x="161.5" y="52.2">100nF</text>
<text x="247.1" y="51.8">U5</text>
<text x="83.1" y="57.6">J2</text>
<text x="83.1" y="71.1">CONN JACK PWR</text>
<text x="247.1" y="78.8">74HC595</text>
<text x="247.1" y="86.6">U3</text>
<text x="189.2" y="95.2">R2</text>
<text x="198.9" y="95.2">SW2</text>
<text x="81.1" y="104.9">J1</text>
<text x="152.6" y="104.9">C6</text>
<text x="156.4" y="102">R1</text>
<text x="162.2" y="104.9">SW1</text>
<text x="162.2" y="102">10K</text>
<text x="189.2" y="103.2">10K</text>
<text x="202.7" y="103">M1</text>
<text x="152.6" y="111.7">100nF</text>
<text x="247.1" y="113.6">74HC595</text>
<text x="99.6" y="117.4">C3</text>
<text x="99.6" y="119.8">100nF</text>
<text x="191.2" y="119.4">D1</text>
<text x="81.1" y="120.5">CON5</text>
<text x="142.9" y="123.2">SW DPDT</text>
<text x="144.8" y="121.3">SW3</text>
<text x="171.3" y="120.5">U1</text>
<text x="187.3" y="120.5">LED</text>
<text x="202.7" y="120.5">HC-06</text>
<text x="137.1" y="136.7">C1</text>
<text x="232.9" y="132.9">R3</text>
<text x="232.9" y="135.2">RESISTOR VAR</text>
<text x="137.1" y="142.5">22pF</text>
<text x="137.1" y="144.5">C2</text>
<text x="142.9" y="146.4">16MHz</text>
<text x="137.1" y="150.3">22pF</text>
<text x="171.5" y="156.8">ATmega328P</text>
</g>
<g font-size="1.7" fill="#004080">
<text x="248.1" y="24">SDI</text>
<text x="248.1" y="29.8">SRCLK</text>
<text x="248.1" y="27.9">RCLK</text>
<text x="257.8" y="24">SDO</text>
<text x="259.1" y="27.9">QA</text>
<text x="259.1" y="29.8">QB</text>
<text x="248.1" y="33.7">CLR</text>
<text x="248.1" y="35.6">G</text>
<text x="259" y="31.7">QC</text>
<text x="259" y="33.7">QD</text>
<text x="259.1" y="35.6">QE</text>
<text x="141.9" y="41.4">Vin</text>
<text x="148" y="41.4">Vout</text>
<text x="258.9" y="39.4">QG</text>
<text x="259" y="41.4">QH</text>
<text x="259.2" y="37.5">QF</text>
<text x="147.6" y="45.4" transform="rotate(-90 147.6 45.4)">GND</text>
<text x="248.1" y="56.8">SDI</text>
<text x="257.8" y="56.8">SDO</text>
<text x="248.1" y="62.6">SRCLK</text>
<text x="248.1" y="60.7">RCLK</text>
<text x="259" y="64.5">QC</text>
<text x="259.1" y="60.7">QA</text>
<text x="259.1" y="62.6">QB</text>
<text x="248.1" y="66.5">CLR</text>
<text x="248.1" y="68.4">G</text>
<text x="259" y="66.5">QD</text>
<text x="259.1" y="68.4">QE</text>
<text x="259.2" y="70.3">QF</text>
<text x="258.9" y="72.3">QG</text>
<text x="259" y="74.2">QH</text>
<text x="248.1" y="91.6">SDI</text>
<text x="248.1" y="95.4">RCLK</text>
<text x="257.8" y="91.6">SDO</text>
<text x="259.1" y="95.4">QA</text>
<text x="248.1" y="101.2">CLR</text>
<text x="248.1" y="97.3">SRCLK</text>
<text x="259" y="99.3">QC</text>
<text x="259" y="101.2">QD</text>
<text x="259.1" y="97.3">QB</text>
<text x="203.7" y="107">KEY</text>
<text x="248.1" y="103.1">G</text>
<text x="258.9" y="107">QG</text>
<text x="259.1" y="103.1">QE</text>
<text x="259.2" y="105.1">QF</text>
<text x="203.7" y="112.8">TXD</text>
<text x="203.7" y="110.9">GND</text>
<text x="203.7" y="108.9">VCC</text>
<text x="259" y="108.9">QH</text>
<text x="203.7" y="116.6">STATE</text>
<text x="203.7" y="114.7">RXD</text>
<text x="167" y="126.3">RESET_n</text>
<text x="167" y="128.2">RXD</text>
<text x="167" y="130.2">TXD</text>
<text x="179.7" y="130.2">ADC3</text>
<text x="180.8" y="128.2">SDA</text>
<text x="181" y="126.3">SCL</text>
<text x="167" y="132.1">INT0</text>
<text x="167" y="134">INT1</text>
<text x="167" y="135.9">T0</text>
<text x="167" y="137.9">VCC</text>
<text x="179.5" y="137.9">GND2</text>
<text x="179.7" y="132.1">ADC2</text>
<text x="179.7" y="134">ADC1</text>
<text x="179.7" y="135.9">ADC0</text>
<text x="167" y="139.8">GND1</text>
<text x="167" y="141.7">XTAL1</text>
<text x="167" y="143.7">XTAL2</text>
<text x="179.6" y="141.7">AVCC</text>
<text x="179.8" y="139.8">AREF</text>
<text x="180.8" y="143.7">SCK</text>
<text x="167" y="145.6">T1</text>
<text x="167" y="147.5">AIN0</text>
<text x="167" y="149.5">AIN1</text>
<text x="180.1" y="145.6">MISO</text>
<text x="180.1" y="147.5">MOSI</text>
<text x="180.2" y="149.5">SS_n</text>
<text x="167" y="151.4">ICP1</text>
<text x="179.7" y="151.4">OC1A</text>
</g>
<g font-size="1.7" fill="#f00">
<text x="270.3" y="29.4">LED_LAYER-2</text>
<text x="270.3" y="27.5">LED_LAYER-1</text>
<text x="270.3" y="33.3">LED_LAYER-4</text>
<text x="270.3" y="31.4">LED_LAYER-3</text>
<text x="270.3" y="64.2">LED_3-3</text>
<text x="270.3" y="62.2">LED_3-2</text>
<text x="270.3" y="60.3">LED_3-1</text>
<text x="270.3" y="71.9">LED_4-3</text>
<text x="270.3" y="70">LED_4-2</text>
<text x="270.3" y="68">LED_4-1</text>
<text x="270.3" y="66.1">LED_3-4</text>
<text x="270.3" y="73.8">LED_4-4</text>
<text x="270.3" y="95">LED_1-1</text>
<text x="270.3" y="97">LED_1-2</text>
<text x="270.3" y="98.9">LED_1-3</text>
<text x="270.3" y="100.8">LED_1-4</text>
<text x="270.3" y="102.8">LED_2-1</text>
<text x="270.3" y="104.7">LED_2-2</text>
<text x="270.3" y="106.6">LED_2-3</text>
<text x="270.3" y="108.6">LED_2-4</text>
</g>
<text font-size="1.7" fill="#00f" x="210.9" y="104.8" transform="rotate(90 210.9 104.8)">Bluetooth</text>
<g font-size="1.4">
<text x="30.9" y="1.4">5</text>
<text x="88.9" y="1.4">4</text>
<text x="146.8" y="1.4">3</text>
<text x="204.7" y="1.4">2</text>
<text x="262.6" y="1.4">1</text>
<text x=".5" y="26.1">D</text>
<text x="292.1" y="26.1">D</text>
<text x=".5" y="71.9">C</text>
<text x="292.1" y="71.9">C</text>
<text x=".5" y="117.8">B</text>
<text x="292.1" y="117.8">B</text>
<text x=".5" y="163.6">A</text>
<text x="292.1" y="163.6">A</text>
<text x="30.9" y="186.8">5</text>
<text x="88.9" y="186.8">4</text>
<text x="146.8" y="186.8">3</text>
<text x="204.7" y="186.8">2</text>
<text x="262.6" y="186.8">1</text>
</g>
</svg>
